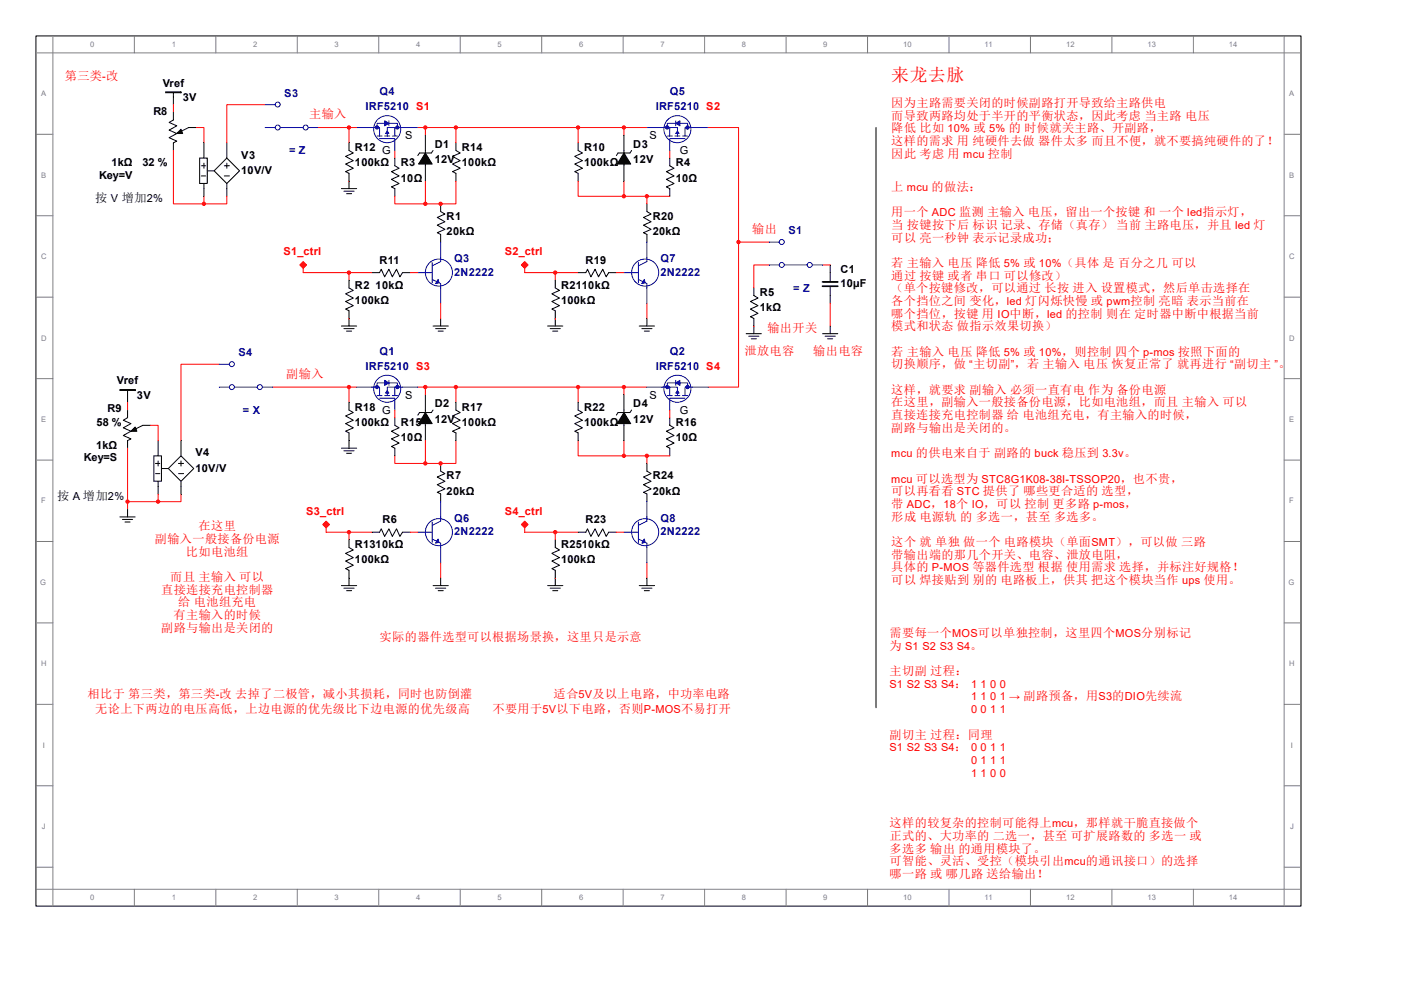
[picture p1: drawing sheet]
<svg xmlns="http://www.w3.org/2000/svg" width="297mm" height="210mm" viewBox="0 0 297 210" stroke-linecap="round" stroke-linejoin="round" font-family="sans-serif">
<g fill="none" stroke="#000" stroke-width=".21">
<path d="M7.6 7.6h268.2v184.6h-268.2zM36.8 19.7v2.5M36.8 23.8v1.6l-.9 .6 1.6 .7-1.6 .9 1.6 .7-1.6 .9 1.6 .7-.7 .4v1.6M41.6 27.1h-1.6l-2.5 1.2M42.3 33.5h1.6v5.4h-1.6zM42.7 37.3h.9M42.7 35.2h.9M43.2 30.3v3.2M43.2 34.6v1.1M43.2 38.9v2.7M44 36.2h1.4M47.6 37.3h1"/>
<path d="M47.6 35.2h1M48.1 33.5l2.7 2.7-2.7 2.7-2.7-2.7zM48.1 30.3v3.2M48.1 34.6v1.1M48.1 38.9v2.7M27 87v1.6l-.9 .5 1.7 .8-1.7 .8 1.7 .8-1.7 .9 1.7 .7-.8 .4v1.6M27 82.8v2.5M31.9 90.2h-1.6l-2.5 1.3M32.6 96.7h1.6v5.4h-1.6zM33 98.3h.9M33.5 93.5v3.2M33.5 97.8v1"/>
<path d="M34.2 99.4h1.5M35.7 99.4l2.7-2.7 2.7 2.7-2.7 2.7zM37.8 98.3h1.1M38.4 93.5v3.2M38.4 97.8v1M25.4 109.6h3.3M26 110.2h2.1M26.5 110.7h1.1M27 108v1.6M33 100.5h.9M33.5 102.1v2.7M37.8 100.5h1.1"/>
<path d="M38.4 102.1v2.7"/>
</g>
<g fill="none" stroke="#808080" stroke-width=".21">
<path d="M7.6 11.2h268.3M11.2 7.6v184.6M28.5 7.6v3.6M45.8 7.6v3.6M63 7.6v3.6M80.3 7.6v3.6M97.6 7.6v3.6M114.8 7.6v3.6M132.1 7.6v3.6M149.4 7.6v3.6M166.7 7.6v3.6M183.9 7.6v3.6"/>
<path d="M201.2 7.6v3.6M218.5 7.6v3.6M235.8 7.6v3.6M253 7.6v3.6M272.3 7.6v184.6M7.6 28.5h3.6M272.3 28.5h3.6M7.6 45.8h3.6M272.3 45.8h3.6M7.6 63h3.6M272.3 63h3.6M7.6 80.3h3.6"/>
<path d="M7.6 97.6h3.6M272.3 80.3h3.6M272.3 97.6h3.6M7.6 114.9h3.6M272.3 114.9h3.6M7.6 132.1h3.6M272.3 132.1h3.6M7.6 149.4h3.6M272.3 149.4h3.6M7.6 166.7h3.6M272.3 166.7h3.6M7.6 183.9h3.6"/>
<path d="M7.6 188.6h268.3M28.5 188.6v3.6M45.8 188.6v3.6M63 188.6v3.6M80.3 188.6v3.6M97.6 188.6v3.6M114.8 188.6v3.6M132.1 188.6v3.6M149.4 188.6v3.6M166.7 188.6v3.6M183.9 188.6v3.6M201.2 188.6v3.6"/>
<path d="M218.5 188.6v3.6M235.8 188.6v3.6M253 188.6v3.6M272.3 183.9h3.6"/>
</g>
<g fill="#000" stroke="#000" stroke-width=".21">
<path d="M35.1 19.5v.2h3.3v-.2z" fill-rule="evenodd"/>
<path d="M38.4 27.4l.3 .9h-1.2z" fill-rule="evenodd"/>
<path d="M27.8 91.5l.9-.9 .3 .9z" fill-rule="evenodd"/>
<path d="M25.4 82.7v.1h3.2v-.1z" fill-rule="evenodd"/>
</g>
<g fill="#f00" stroke="#f00" stroke-width=".21">
<circle cx="43.2" cy="43.2" r=".35"/>
<circle cx="27" cy="106.4" r=".35"/>
<circle cx="33.5" cy="106.4" r=".35"/>
</g>
<path d="M59.4 27.1h4.9" fill="none" stroke="#00f" stroke-width=".21"/>
<g fill="none" stroke="#00f" stroke-width=".21">
<path d="M56.2 27.1h2.2"/>
<circle cx="58.9" cy="27" r=".53"/>
</g>
<g fill="none" stroke="#00f" stroke-width=".21">
<path d="M56.2 22.2h2.2"/>
<circle cx="58.9" cy="22.2" r=".53"/>
</g>
<g fill="none" stroke="#00f" stroke-width=".21">
<path d="M65.4 27.1h2.1M49.7 82.1h4.9"/>
<circle cx="64.8" cy="27" r=".53"/>
</g>
<g fill="none" stroke="#00f" stroke-width=".21">
<path d="M46.5 82.1h2.1"/>
<circle cx="49.2" cy="82.1" r=".53"/>
</g>
<g fill="none" stroke="#00f" stroke-width=".21">
<path d="M46.5 77.3h2.1"/>
<circle cx="49.2" cy="77.2" r=".53"/>
</g>
<g fill="none" stroke="#00f" stroke-width=".21">
<path d="M78.9 27.1h1.6v1.8M79.9 27.1v-.9h4.4v.9M79.9 28.9h1.1M80.5 29.4h3.2v.9M81.6 28.9h1M82.5 25.6v1.1M83.2 28.9h1.1M83.7 27.1h-1.6v1.8M85.3 27.1h-1.6v1.8M55.6 82.1h2.2"/>
<circle cx="82.1" cy="27.4" r="2.87"/>
<circle cx="55.1" cy="82.1" r=".53"/>
</g>
<path d="M36.8 22.2v1.6M41.6 27.1h1.6v3.2M56.2 22.2h-8.1v8.1M43.2 41.6v1.6h4.9v-1.6M46.5 77.3h-8.1v16.2M27 95.1v12.9M27 85.3v1.7M31.9 90.2h1.6v3.3M33.5 104.8v1.6h-6.5M38.4 104.8v1.6h-4.9" fill="none" stroke="#f00" stroke-width=".21"/>
<g fill="#00f" stroke="#00f" stroke-width=".21">
<path d="M82.1 27.8l.4 .5h-.8z" fill-rule="evenodd"/>
<path d="M81.6 25.6l.9 .6-.9 .5z" fill-rule="evenodd"/>
<circle cx="79.9" cy="27" r=".35"/>
<circle cx="84.2" cy="27" r=".35"/>
</g>
<path d="M75.6 27.1h3.3" fill="none" stroke="#00f" stroke-width=".21"/>
<path d="M83.7 30.3v1.6" fill="none" stroke="#00f" stroke-width=".21"/>
<g fill="none" stroke="#00f" stroke-width=".21">
<path d="M85.3 27.1h3.3M140.4 27.1h1.6v1.8M141.5 27.1v-.9h4.3v.9M141.5 28.9h1.1M142 27.1h1.6v1.8M143.1 28.9h1.1M143.3 25.6v1.1M144.7 28.9h1.1M145.2 29.4h-3.2v.9M146.9 27.1h-1.7v1.8"/>
<circle cx="143.6" cy="27.4" r="2.87"/>
</g>
<g fill="#00f" stroke="#00f" stroke-width=".21">
<path d="M143.6 27.8l.4 .5h-.7z" fill-rule="evenodd"/>
<path d="M143.3 26.2l.9-.6v1.1z" fill-rule="evenodd"/>
<circle cx="145.8" cy="27" r=".35"/>
<circle cx="141.5" cy="27" r=".35"/>
</g>
<path d="M146.9 27.1h3.2" fill="none" stroke="#00f" stroke-width=".21"/>
<path d="M142 30.3v1.6" fill="none" stroke="#00f" stroke-width=".21"/>
<g fill="none" stroke="#00f" stroke-width=".21">
<path d="M137.2 27.1h3.2M90.2 57.8h1.4M91.6 55.7v4.3M91.6 59.3l1.8 .9v.9M93.4 54.6v.9l-1.8 .9"/>
<circle cx="93.1" cy="57.8" r="2.87"/>
</g>
<path d="M83.7 33.5v1.7l.9 .5-1.6 .7 1.6 .9-1.6 .7 1.6 .9-1.6 .7 .7 .4v1.6M90.2 28.7v9.7M91.8 31.9l-.3 .5h-2.6l-.3 .6M142 33.5v1.7l.9 .5-1.6 .7 1.6 .9-1.6 .7 1.6 .9-1.6 .7 .7 .4v1.6M74 59.4v1.7l.9 .5-1.6 .7 1.6 .9-1.6 .7 1.6 .9-1.6 .8 .7 .3v1.6M78.9 57.8h1.6l.3-.7 .8 1.6 .9-1.6 .7 1.6 .9-1.6 .7 1.6 .5-.9h1.6M93.4 43.2v1.7l.9 .5-1.6 .7 1.6 .9-1.6 .8 1.6 .8-1.6 .8 .7 .3v1.7M91.8 69.2h3.3M92.3 69.7h2.2M92.9 70.2h1.1M93.4 67.5v1.7" fill="none" stroke="#000" stroke-width=".21"/>
<path d="M90.2 32.4l1.4 2.4h-2.9z" fill-rule="evenodd" fill="#000" stroke="#000" stroke-width=".21"/>
<circle cx="93.4" cy="43.2" r=".35" fill="#f00" stroke="#f00" stroke-width=".21"/>
<path d="M92.9 59.3l.2 .7-.8 .2z" fill-rule="evenodd" fill="#00f" stroke="#00f" stroke-width=".21"/>
<path d="M93.4 51.4v3.2" fill="none" stroke="#00f" stroke-width=".21"/>
<path d="M88.6 57.8h1.6" fill="none" stroke="#00f" stroke-width=".21"/>
<path d="M93.4 61.1v3.2" fill="none" stroke="#00f" stroke-width=".21"/>
<g fill="none" stroke="#000" stroke-width=".21">
<path d="M74 30.3v1.6l.9 .5-1.6 .8 1.6 .9-1.6 .7 1.6 .9-1.6 .7 .7 .4v3.2M96.7 30.3v1.6l.9 .5-1.7 .8 1.7 .9-1.7 .7 1.7 .9-1.7 .7 .8 .4v1.6M72.4 40h3.2M72.9 40.6h2.2M73.5 41.1h1M176 56.2v3.4M72.4 69.2h3.2M72.9 69.7h2.2M73.5 70.2h1M74 67.5v1.7M174.4 70.8h3.2M174.9 71.3h2.2"/>
<path d="M175.5 71.9h1M176 60.9v3.4M176 69.2v1.6"/>
</g>
<g fill="#f00" stroke="#f00" stroke-width=".21">
<path d="M63.6 56.2l.7-.7 .7 .7-.7 .7z" fill-rule="evenodd"/>
<circle cx="90.2" cy="43.2" r=".35"/>
<circle cx="74" cy="27" r=".35"/>
<circle cx="90.2" cy="27" r=".35"/>
</g>
<g fill="none" stroke="#f00" stroke-width=".21">
<path d="M36.8 31.9v11.3h6.4M67.5 27.1h8.1M74 38.4h.1M74 27.1v3.2M83.7 31.9v1.6M88.6 27.1h1.6v1.6M90.2 38.4v4.8M96.7 38.4v4.8h-13v-1.6M142 31.9v1.6M63.8 56.2l.5-.5 .5 .5-.5 .5zM64.1 56.2l.2-.2 .2 .2-.2 .2zM86.9 57.8h1.7"/>
<path d="M74 67.5h.1M93.4 64.3v3.2M176 64.3v4.9"/>
</g>
<path d="M174.4 59.8h3.2M174.4 60.7h3.2" fill="none" stroke="#000" stroke-width=".36"/>
<path d="M64.3 56.9v.9h9.7M78.9 57.8h-4.9v1.6" fill="none" stroke="#f00" stroke-width=".21"/>
<circle cx="74" cy="57.8" r=".35" fill="#f00" stroke="#f00" stroke-width=".21"/>
<path d="M132.3 32.4l1.4 2.4h-2.9z" fill-rule="evenodd" fill="#000" stroke="#000" stroke-width=".21"/>
<g fill="none" stroke="#000" stroke-width=".21">
<path d="M122.6 30.3v1.6l.9 .5-1.6 .8 1.6 .9-1.6 .7 1.6 .9-1.6 .7 .7 .4v1.6M132.3 28.7v9.7M133.9 31.9l-.3 .5h-2.6l-.3 .6M117.7 59.4v1.7l.9 .5-1.6 .7 1.6 .9-1.6 .7 1.6 .9-1.6 .8 .7 .3v3.3M122.6 57.8h1.6l.4-.7 .7 1.6 .9-1.6 .7 1.6 .9-1.6 .7 1.6 .5-.9h1.7M137.2 43.2v1.7l.8 .5-1.6 .7 1.6 .9-1.6 .8 1.6 .8-1.6 .8 .8 .3v1.7M116.1 69.2h3.2M116.6 69.7h2.2M117.2 70.2h1.1M135.5 69.2h3.3M136.1 69.7h2.1M136.6 70.2h1.1"/>
<path d="M137.2 67.5v1.7"/>
</g>
<g fill="none" stroke="#00f" stroke-width=".21">
<path d="M133.9 57.8h1.5M135.4 55.7v4.3M135.4 59.3l1.8 .9v.9M137.2 54.6v.9l-1.8 .9"/>
<circle cx="136.8" cy="57.8" r="2.87"/>
</g>
<path d="M136.6 59.3l.2 .7-.7 .2z" fill-rule="evenodd" fill="#00f" stroke="#00f" stroke-width=".21"/>
<path d="M137.2 51.4v3.2" fill="none" stroke="#00f" stroke-width=".21"/>
<path d="M132.3 57.8h1.6" fill="none" stroke="#00f" stroke-width=".21"/>
<path d="M137.2 61.1v3.2" fill="none" stroke="#00f" stroke-width=".21"/>
<path d="M110.5 56.2l.7-.7 .8 .7-.8 .7z" fill-rule="evenodd" fill="#f00" stroke="#f00" stroke-width=".21"/>
<path d="M110.7 56.2l.5-.5 .6 .5-.6 .5zM111.1 56.2l.1-.2 .2 .2-.2 .2z" fill="none" stroke="#f00" stroke-width=".21"/>
<g fill="none" stroke="#f00" stroke-width=".21">
<path d="M90.2 27.1h6.5v3.2M96.7 27.1h25.9v3.2M122.6 38.4v3.2h14.6M122.6 27.1h9.7v1.6M132.3 27.1h4.9M132.3 38.4v3.2M111.2 56.9v.9h6.5M122.6 57.8h-4.9v1.6M130.7 57.8h1.6M137.2 41.6v1.6M137.2 41.6h4.8M117.7 67.5h.1"/>
<path d="M137.2 64.3v3.2"/>
</g>
<g fill="#f00" stroke="#f00" stroke-width=".21">
<circle cx="117.7" cy="57.8" r=".35"/>
<circle cx="137.1" cy="41.6" r=".35"/>
<circle cx="132.3" cy="41.6" r=".35"/>
<circle cx="96.7" cy="27" r=".35"/>
<circle cx="122.6" cy="27" r=".35"/>
<circle cx="132.3" cy="27" r=".35"/>
</g>
<g fill="none" stroke="#00f" stroke-width=".21">
<path d="M78.9 82.1h1.6v1.8M79.9 82.1v-.9h4.4v.9M79.9 83.9h1.1M80.5 84.5h3.2v.8M81.6 83.9h1M82.5 80.7v1M83.2 83.9h1.1M83.7 82.1h-1.6v1.8M85.3 82.1h-1.6v1.8"/>
<circle cx="82.1" cy="82.5" r="2.87"/>
</g>
<g fill="#00f" stroke="#00f" stroke-width=".21">
<path d="M82.1 82.8l.4 .6h-.8z" fill-rule="evenodd"/>
<path d="M81.6 80.7l.9 .5-.9 .5z" fill-rule="evenodd"/>
<circle cx="79.9" cy="82.1" r=".35"/>
<circle cx="84.2" cy="82.1" r=".35"/>
</g>
<path d="M75.6 82.1h3.3" fill="none" stroke="#00f" stroke-width=".21"/>
<path d="M83.7 85.3v1.7" fill="none" stroke="#00f" stroke-width=".21"/>
<g fill="none" stroke="#00f" stroke-width=".21">
<path d="M85.3 82.1h3.3M140.4 82.1h1.6v1.8M141.5 82.1v-.9h4.3v.9M141.5 83.9h1.1M142 82.1h1.6v1.8M143.1 83.9h1.1M143.3 80.7v1M144.7 83.9h1.1M145.2 84.5h-3.2v.8M146.9 82.1h-1.7v1.8"/>
<circle cx="143.6" cy="82.5" r="2.87"/>
</g>
<g fill="#00f" stroke="#00f" stroke-width=".21">
<path d="M143.6 82.8l.4 .6h-.7z" fill-rule="evenodd"/>
<path d="M143.3 81.2l.9-.5v1z" fill-rule="evenodd"/>
<circle cx="145.8" cy="82.1" r=".35"/>
<circle cx="141.5" cy="82.1" r=".35"/>
</g>
<path d="M146.9 82.1h3.2" fill="none" stroke="#00f" stroke-width=".21"/>
<path d="M142 85.3v1.7" fill="none" stroke="#00f" stroke-width=".21"/>
<g fill="none" stroke="#00f" stroke-width=".21">
<path d="M137.2 82.1h3.2M90.2 112.9h1.4M91.6 110.7v4.3M91.6 114.3l1.8 .9v.9M93.4 109.6v.9l-1.8 .9"/>
<circle cx="93.1" cy="112.9" r="2.87"/>
</g>
<g fill="none" stroke="#000" stroke-width=".21">
<path d="M72.4 95.1h3.2M72.9 95.6h2.2M73.5 96.1h1M74 93.5v1.6M83.7 88.6v1.6l.9 .5-1.6 .8 1.6 .9-1.6 .7 1.6 .9-1.6 .7 .7 .4v1.6M90.2 83.7v9.8M91.8 87l-.3 .5h-2.6l-.3 .6M93.4 98.3v1.6l.9 .6-1.6 .7 1.6 .9-1.6 .7 1.6 .9-1.6 .7 .7 .4v1.6M142 88.6v1.6l.9 .5-1.6 .8 1.6 .9-1.6 .7 1.6 .9-1.6 .7 .7 .4v1.6M74 114.5v1.6l.9 .5-1.6 .8 1.6 .9-1.6 .7 1.6 .9-1.6 .7 .7 .4v3.2M78.9 112.9h1.6l.3-.7 .8 1.6 .9-1.6 .7 1.6 .9-1.6 .7 1.6 .5-.9h1.6M72.4 124.2h3.2"/>
<path d="M72.9 124.8h2.2M73.5 125.3h1M91.8 124.2h3.3M92.3 124.8h2.2M92.9 125.3h1.1M93.4 122.6v1.6M116.1 124.2h3.2M116.6 124.8h2.2M117.2 125.3h1.1M117.7 122.6v1.6M135.5 124.2h3.3M136.1 124.8h2.1"/>
<path d="M136.6 125.3h1.1M137.2 122.6v1.6"/>
</g>
<path d="M90.2 87.5l1.4 2.4h-2.9z" fill-rule="evenodd" fill="#000" stroke="#000" stroke-width=".21"/>
<circle cx="93.4" cy="98.3" r=".35" fill="#f00" stroke="#f00" stroke-width=".21"/>
<path d="M92.9 114.3l.2 .7-.8 .2z" fill-rule="evenodd" fill="#00f" stroke="#00f" stroke-width=".21"/>
<path d="M93.4 106.4v3.2" fill="none" stroke="#00f" stroke-width=".21"/>
<path d="M88.6 112.9h1.6" fill="none" stroke="#00f" stroke-width=".21"/>
<g fill="none" stroke="#00f" stroke-width=".21">
<path d="M93.4 116.1v3.3M133.9 112.9h1.5M135.4 110.7v4.3M135.4 114.3l1.8 .9v.9M137.2 109.6v.9l-1.8 .9"/>
<circle cx="136.8" cy="112.9" r="2.87"/>
</g>
<path d="M74 85.3v1.7l.9 .5-1.6 .7 1.6 .9-1.6 .8 1.6 .8-1.6 .8 .7 .3v1.7M96.7 85.3v1.7l.9 .5-1.7 .7 1.7 .9-1.7 .8 1.7 .8-1.7 .8 .8 .3v1.7M122.6 85.3v1.7l.9 .5-1.6 .7 1.6 .9-1.6 .8 1.6 .8-1.6 .8 .7 .3v1.7M132.3 83.7v9.8M133.9 87l-.3 .5h-2.6l-.3 .6M137.2 98.3v1.6l.8 .6-1.6 .7 1.6 .9-1.6 .7 1.6 .9-1.6 .7 .8 .4v1.6M117.7 114.5v1.6l.9 .5-1.6 .8 1.6 .9-1.6 .7 1.6 .9-1.6 .7 .7 .4v1.6M122.6 112.9h1.6l.4-.7 .7 1.6 .9-1.6 .7 1.6 .9-1.6 .7 1.6 .5-.9h1.7" fill="none" stroke="#000" stroke-width=".21"/>
<g fill="#f00" stroke="#f00" stroke-width=".21">
<circle cx="90.2" cy="98.3" r=".35"/>
<circle cx="90.2" cy="82.1" r=".35"/>
</g>
<path d="M132.3 87.5l1.4 2.4h-2.9z" fill-rule="evenodd" fill="#000" stroke="#000" stroke-width=".21"/>
<path d="M136.6 114.3l.2 .7-.7 .2z" fill-rule="evenodd" fill="#00f" stroke="#00f" stroke-width=".21"/>
<path d="M137.2 106.4v3.2" fill="none" stroke="#00f" stroke-width=".21"/>
<path d="M132.3 112.9h1.6" fill="none" stroke="#00f" stroke-width=".21"/>
<path d="M137.2 116.1v3.3" fill="none" stroke="#00f" stroke-width=".21"/>
<path d="M110.5 111.3l.7-.8 .8 .8-.8 .7z" fill-rule="evenodd" fill="#f00" stroke="#f00" stroke-width=".21"/>
<path d="M110.7 111.3l.5-.6 .6 .6-.6 .5zM111.1 111.3l.1-.2 .2 .2-.2 .1z" fill="none" stroke="#f00" stroke-width=".21"/>
<g fill="none" stroke="#f00" stroke-width=".21">
<path d="M57.8 82.1h17.8M74 82.1v3.2M83.7 87v1.6M88.6 82.1h1.6v1.6M90.2 82.1h6.5v3.2M90.2 93.5v4.8M96.7 82.1h25.9v3.2M96.7 93.5v4.8h-13v-1.6M122.6 93.5v3.2h14.6M122.6 82.1h9.7v1.6M132.3 82.1h4.9M132.3 93.5v3.2"/>
<path d="M137.2 96.7v1.6M137.2 96.7h4.8M142 87v1.6M68.6 111.3l.5-.6 .6 .6-.6 .5zM69 111.3l.1-.2 .2 .2-.2 .1zM78.9 112.9h-4.9v1.6M86.9 112.9h1.7M93.4 119.4v3.2M111.2 112v.9h6.5M122.6 112.9h-4.9v1.6M130.7 112.9h1.6M137.2 119.4v3.2"/>
<path d="M117.7 122.6h.1"/>
</g>
<g fill="#f00" stroke="#f00" stroke-width=".21">
<path d="M68.4 111.3l.7-.8 .8 .8-.8 .7z" fill-rule="evenodd"/>
<circle cx="117.7" cy="112.9" r=".35"/>
<circle cx="137.1" cy="96.7" r=".35"/>
<circle cx="132.3" cy="96.7" r=".35"/>
<circle cx="96.7" cy="82.1" r=".35"/>
<circle cx="122.6" cy="82.1" r=".35"/>
<circle cx="132.3" cy="82.1" r=".35"/>
<circle cx="74" cy="82.1" r=".35"/>
<circle cx="74" cy="112.9" r=".35"/>
</g>
<path d="M69.1 112v.9h4.9" fill="none" stroke="#f00" stroke-width=".21"/>
<path d="M185.7 27.1v123" fill="none" stroke="#000" stroke-width=".21"/>
<path d="M166.3 56.2h4.9" fill="none" stroke="#00f" stroke-width=".21"/>
<g fill="none" stroke="#00f" stroke-width=".21">
<path d="M163.1 56.2h2.1"/>
<circle cx="165.8" cy="56.2" r=".53"/>
</g>
<g fill="none" stroke="#00f" stroke-width=".21">
<path d="M163.1 51.4h2.1"/>
<circle cx="165.8" cy="51.3" r=".53"/>
</g>
<g fill="none" stroke="#00f" stroke-width=".21">
<path d="M172.2 56.2h2.2"/>
<circle cx="171.7" cy="56.2" r=".53"/>
</g>
<circle cx="156.6" cy="51.3" r=".35" fill="#f00" stroke="#f00" stroke-width=".21"/>
<path d="M150.1 27.1h6.5v55h-6.5M156.6 51.4h6.5M163.1 56.2h-3.3v4.9M174.4 56.2h1.6M159.8 69.2h.1" fill="none" stroke="#f00" stroke-width=".21"/>
<path d="M158.2 70.8h3.2M158.7 71.3h2.2M159.3 71.9h1.1M159.8 61.1v1.6l.9 .5-1.6 .7 1.6 .9-1.6 .8 1.6 .9-1.6 .7 .7 .3v3.3" fill="none" stroke="#000" stroke-width=".21"/>
<text font-size="3.8" fill="#f00" x="189" y="17.2">来龙去脉</text>
<g font-size="2.6" fill="#f00">
<text x="13.7" y="16.9">第三类-改</text>
<text x="189" y="22.7">因为主路需要关闭的时候副路打开导致给主路供电</text>
<text x="65.5" y="25">主输入</text>
<text x="189" y="25.4">而导致两路均处于半开的平衡状态，因此考虑 当主路 电压</text>
<text x="189" y="28.1">降低 比如 10% 或 5% 的 时候就关主路、开副路，</text>
<text x="189" y="30.8">这样的需求 用 纯硬件去做 器件太多 而且不便，就不要搞纯硬件的了！</text>
<text x="189" y="33.4">因此 考虑 用 mcu 控制</text>
<text x="189" y="40.5">上 mcu 的做法：</text>
<text x="189" y="45.9">用一个 ADC 监测 主输入 电压，留出一个按键 和 一个 led指示灯，</text>
<text x="159.5" y="49.3">输出</text>
<text x="189" y="48.6">当 按键按下后 标识 记录、存储（真存） 当前 主路电压，并且 led 灯</text>
<text x="189" y="51.2">可以 亮一秒钟 表示记录成功；</text>
<text x="189" y="59.3">通过 按键 或者 串口 可以修改）</text>
<text x="189" y="56.6">若 主输入 电压 降低 5% 或 10%（具体 是 百分之几 可以</text>
<text x="189" y="62">（单个按键修改，可以通过 长按 进入 设置模式，然后单击选择在</text>
<text x="189" y="64.7">各个挡位之间 变化，led 灯闪烁快慢 或 pwm控制 亮暗 表示当前在</text>
<text x="162.7" y="70.4">输出开关</text>
<text x="189" y="67.4">哪个挡位，按键 用 IO中断，led 的控制 则在 定时器中断中根据当前</text>
<text x="189" y="70.1">模式和状态 做指示效果切换）</text>
<text x="157.8" y="75.2">泄放电容</text>
<text x="172.4" y="75.2">输出电容</text>
<text x="189" y="75.5">若 主输入 电压 降低 5% 或 10%，则控制 四个 p-mos 按照下面的</text>
<text x="60.7" y="80.1">副输入</text>
<text x="189" y="78.1">切换顺序，做 “主切副”，若 主输入 电压 恢复正常了 就再进行 “副切主 ”。</text>
<text x="189" y="83.5">这样，就要求 副输入 必须一直有电 作为 备份电源</text>
<text x="189" y="86.2">在这里，副输入一般接备份电源，比如电池组，而且 主输入 可以</text>
<text x="189" y="88.9">直接连接充电控制器 给 电池组充电，有主输入的时候，</text>
<text x="189" y="91.6">副路与输出是关闭的。</text>
<text x="189" y="105.1">可以再看看 STC 提供了 哪些更合适的 选型，</text>
<text x="189" y="107.7">带 ADC，18个 IO，可以 控制 更多路 p-mos，</text>
<text x="42.1" y="112.5">在这里</text>
<text x="189" y="110.4">形成 电源轨 的 多选一，甚至 多选多。</text>
<text x="32.8" y="115.1">副输入一般接备份电源</text>
<text x="39.4" y="117.8">比如电池组</text>
<text x="189" y="115.8">这个 就 单独 做一个 电路模块（单面SMT），可以做 三路</text>
<text x="189" y="118.5">带输出端的那几个开关、电容、泄放电阻，</text>
<text x="34.1" y="125.9">直接连接充电控制器</text>
<text x="36.1" y="123.2">而且 主输入 可以</text>
<text x="189" y="123.9">可以 焊接贴到 别的 电路板上，供其 把这个模块当作 ups 使用。</text>
<text x="189" y="121.2">具体的 P-MOS 等器件选型 根据 使用需求 选择，并标注好规格！</text>
<text x="36.8" y="131.3">有主输入的时候</text>
<text x="37.8" y="128.6">给 电池组充电</text>
<text x="34.1" y="134">副路与输出是关闭的</text>
<text x="80.5" y="136">实际的器件选型可以根据场景换，这里只是示意</text>
<text x="188.6" y="135.1">需要每一个MOS可以单独控制，这里四个MOS分别标记</text>
<text x="188.6" y="137.8">为 S1 S2 S3 S4。</text>
<text x="188.6" y="143.2">主切副 过程：</text>
<text x="18.6" y="148.1">相比于 第三类，第三类-改 去掉了二极管，减小其损耗，同时也防倒灌</text>
<text x="117.4" y="148.1">适合5V及以上电路，中功率电路</text>
<text x="20.2" y="151.3">无论上下两边的电压高低，上边电源的优先级比下边电源的优先级高</text>
<text x="104.4" y="151.3">不要用于5V以下电路，否则P-MOS不易打开</text>
<text x="188.6" y="156.7">副切主 过程：同理</text>
<text x="188.6" y="178.2">正式的、大功率的 二选一，甚至 可扩展路数的 多选一 或</text>
<text x="188.6" y="175.5">这样的较复杂的控制可能得上mcu，那样就干脆直接做个</text>
<text x="188.6" y="180.8">多选多 输出 的通用模块了。</text>
<text x="188.6" y="183.5">可智能、灵活、受控（模块引出mcu的通讯接口）的选择</text>
<text x="188.6" y="186.2">哪一路 或 哪几路 送给输出！</text>
</g>
<g font-size="2.6">
<text x="20.2" y="42.8">按 V 增加2%</text>
<text x="12.1" y="106">按 A 增加2%</text>
</g>
<g font-size="2.3">
<text x="34.5" y="18.4">Vref</text>
<text x="38.7" y="21.4">3V</text>
<text x="32.5" y="24.3">R8</text>
<text x="85.9" y="29.5">S</text>
<text x="137.7" y="29.5">S</text>
<text x="23.7" y="35.3">1kΩ</text>
<text x="30.2" y="35.3">32 %</text>
<text x="51.2" y="33.7">V3</text>
<text x="75.3" y="32">R12</text>
<text x="75.3" y="35.3">100kΩ</text>
<text x="81" y="32.8">G</text>
<text x="85" y="35.3">R3</text>
<text x="92.2" y="31.3">D1</text>
<text x="92.2" y="34.6">12V</text>
<text x="97.9" y="32">R14</text>
<text x="97.9" y="35.3">100kΩ</text>
<text x="123.8" y="32">R10</text>
<text x="123.8" y="35.3">100kΩ</text>
<text x="134.3" y="31.3">D3</text>
<text x="134.3" y="34.6">12V</text>
<text x="143.3" y="35.3">R4</text>
<text x="144.2" y="32.8">G</text>
<text x="21" y="38">Key=V</text>
<text x="51.2" y="36.9">10V/V</text>
<text x="85" y="38.5">10Ω</text>
<text x="143.3" y="38.5">10Ω</text>
<text x="94.7" y="46.6">R1</text>
<text x="138.4" y="46.6">R20</text>
<text x="94.7" y="49.8">20kΩ</text>
<text x="138.4" y="49.8">20kΩ</text>
<text x="80.5" y="56">R11</text>
<text x="124.1" y="56">R19</text>
<text x="178.2" y="58">C1</text>
<text x="75.3" y="61.2">R2</text>
<text x="75.3" y="64.4">100kΩ</text>
<text x="79.6" y="61.2">10kΩ</text>
<text x="119" y="61.2">R2110kΩ</text>
<text x="119" y="64.4">100kΩ</text>
<text x="161.1" y="62.8">R5</text>
<text x="178.2" y="60.8">10µF</text>
<text x="161.1" y="66">1kΩ</text>
<text x="24.8" y="81.5">Vref</text>
<text x="22.8" y="87.5">R9</text>
<text x="29" y="84.6">3V</text>
<text x="75.3" y="87.1">R18</text>
<text x="81" y="87.8">G</text>
<text x="85.9" y="84.6">S</text>
<text x="92.2" y="86.4">D2</text>
<text x="92.2" y="89.6">12V</text>
<text x="97.9" y="87.1">R17</text>
<text x="123.8" y="87.1">R22</text>
<text x="134.3" y="86.4">D4</text>
<text x="134.3" y="89.6">12V</text>
<text x="137.7" y="84.6">S</text>
<text x="144.2" y="87.8">G</text>
<text x="20.4" y="95.2">1kΩ</text>
<text x="20.5" y="90.3">58 %</text>
<text x="75.3" y="90.3">100kΩ</text>
<text x="85" y="90.3">R15</text>
<text x="85" y="93.6">10Ω</text>
<text x="97.9" y="90.3">100kΩ</text>
<text x="123.8" y="90.3">100kΩ</text>
<text x="143.3" y="90.3">R16</text>
<text x="143.3" y="93.6">10Ω</text>
<text x="17.8" y="97.9">Key=S</text>
<text x="41.4" y="96.8">V4</text>
<text x="41.4" y="100.1">10V/V</text>
<text x="94.7" y="101.7">R7</text>
<text x="138.4" y="101.7">R24</text>
<text x="94.7" y="104.9">20kΩ</text>
<text x="138.4" y="104.9">20kΩ</text>
<text x="81.1" y="111">R6</text>
<text x="124.1" y="111">R23</text>
<text x="75.3" y="116.2">R1310kΩ</text>
<text x="75.3" y="119.5">100kΩ</text>
<text x="119" y="116.2">R2510kΩ</text>
<text x="119" y="119.5">100kΩ</text>
</g>
<g font-size="2.3" fill="#00f">
<text x="60.3" y="20.5">S3</text>
<text x="77.5" y="23.4">IRF5210 S1</text>
<text x="80.5" y="20.2">Q4</text>
<text x="139" y="23.4">IRF5210 S2</text>
<text x="142" y="20.2">Q5</text>
<text x="61.3" y="32.7">= Z</text>
<text x="167.1" y="49.7">S1</text>
<text x="96.3" y="55.6">Q3</text>
<text x="96.3" y="58.5">2N2222</text>
<text x="140" y="55.6">Q7</text>
<text x="140" y="58.5">2N2222</text>
<text x="168.2" y="61.9">= Z</text>
<text x="50.6" y="75.6">S4</text>
<text x="80.5" y="75.2">Q1</text>
<text x="142" y="75.2">Q2</text>
<text x="77.5" y="78.5">IRF5210 S3</text>
<text x="139" y="78.5">IRF5210 S4</text>
<text x="51.5" y="87.8">= X</text>
<text x="96.3" y="110.7">Q6</text>
<text x="96.3" y="113.5">2N2222</text>
<text x="140" y="110.7">Q8</text>
<text x="140" y="113.5">2N2222</text>
</g>
<g font-size="2.3" fill="#f00">
<text x="60.1" y="54.2">S1_ctrl</text>
<text x="107" y="54.2">S2_ctrl</text>
<text x="189" y="97">mcu 的供电来自于 副路的 buck 稳压到 3.3v。</text>
<text x="189" y="102.4">mcu 可以选型为 STC8G1K08-38I-TSSOP20，也不贵，</text>
<text x="64.9" y="109.2">S3_ctrl</text>
<text x="107" y="109.2">S4_ctrl</text>
<text x="188.6" y="145.9">S1 S2 S3 S4： 1 1 0 0</text>
<text x="205.9" y="148.6">1 1 0 1 → 副路预备，用S3的DIO先续流</text>
<text x="205.9" y="151.3">0 0 1 1</text>
<text x="188.6" y="159.3">S1 S2 S3 S4： 0 0 1 1</text>
<text x="205.9" y="162">0 1 1 1</text>
<text x="205.9" y="164.7">1 1 0 0</text>
</g>
<g font-size="1.6" fill="#808080">
<text x="19.1" y="10">0</text>
<text x="36.4" y="10">1</text>
<text x="53.7" y="10">2</text>
<text x="70.9" y="10">3</text>
<text x="88.2" y="10">4</text>
<text x="105.5" y="10">5</text>
<text x="122.8" y="10">6</text>
<text x="140" y="10">7</text>
<text x="157.3" y="10">8</text>
<text x="174.6" y="10">9</text>
<text x="191.5" y="10">10</text>
<text x="208.7" y="10">11</text>
<text x="226" y="10">12</text>
<text x="243.3" y="10">13</text>
<text x="260.6" y="10">14</text>
<text x="8.7" y="20.4">A</text>
<text x="273.3" y="20.4">A</text>
<text x="8.7" y="37.7">B</text>
<text x="273.3" y="37.7">B</text>
<text x="8.7" y="54.9">C</text>
<text x="273.3" y="54.9">C</text>
<text x="8.7" y="72.2">D</text>
<text x="273.3" y="72.2">D</text>
<text x="8.7" y="89.5">E</text>
<text x="273.3" y="89.5">E</text>
<text x="8.7" y="106.8">F</text>
<text x="273.3" y="106.8">F</text>
<text x="8.5" y="124">G</text>
<text x="273.2" y="124">G</text>
<text x="8.7" y="141.3">H</text>
<text x="273.3" y="141.3">H</text>
<text x="9.1" y="158.6">I</text>
<text x="273.7" y="158.6">I</text>
<text x="8.8" y="175.9">J</text>
<text x="273.5" y="175.9">J</text>
<text x="19.1" y="191">0</text>
<text x="36.4" y="191">1</text>
<text x="53.7" y="191">2</text>
<text x="70.9" y="191">3</text>
<text x="88.2" y="191">4</text>
<text x="105.5" y="191">5</text>
<text x="122.8" y="191">6</text>
<text x="140" y="191">7</text>
<text x="157.3" y="191">8</text>
<text x="174.6" y="191">9</text>
<text x="191.5" y="191">10</text>
<text x="208.7" y="191">11</text>
<text x="226" y="191">12</text>
<text x="243.3" y="191">13</text>
<text x="260.6" y="191">14</text>
</g>
</svg>
